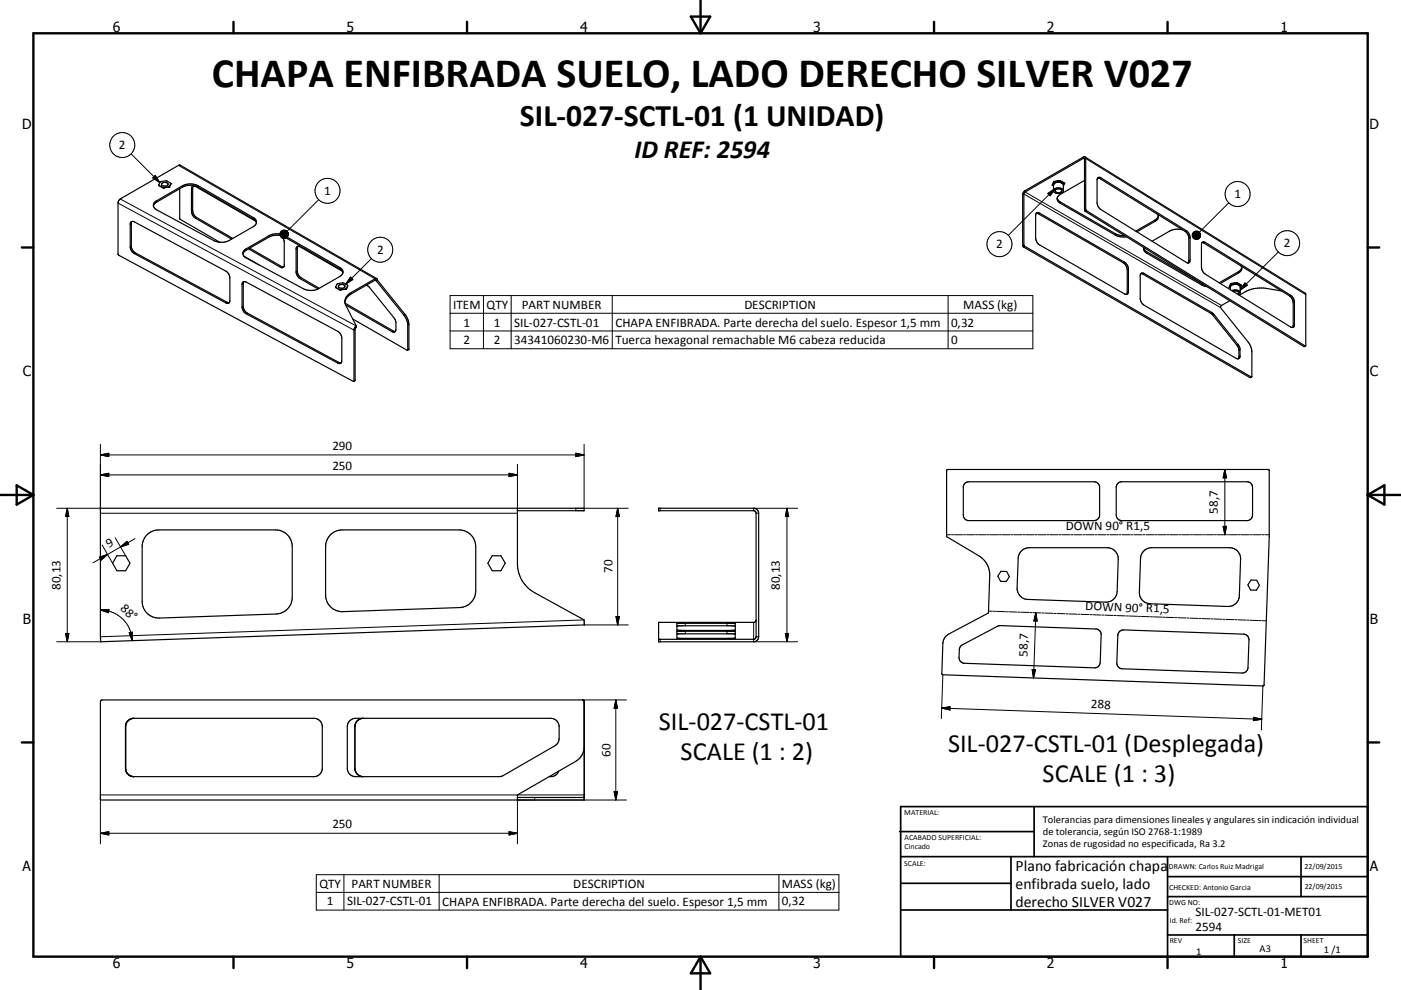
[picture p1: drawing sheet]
<svg xmlns="http://www.w3.org/2000/svg" width="420mm" height="297mm" viewBox="0 0 420 297" stroke-linecap="round" stroke-linejoin="round" font-family="sans-serif">
<g fill="none" stroke="#000" stroke-width=".36">
<path d="M47.6 55.5l.1 .2M47.6 55.5h.1M47.7 55.7h.1M47.7 55.7l1 .6M48.5 55a1.08 1.08 0 0 1 1.9 .4 1.12 1.12 0 0 1-2-.2zM48.7 56.3h.4M48.7 56.3h.1M48.7 56.3l.3 .1M48.9 56.3l.1 .1M49.1 56.3l-.1 .1M50.5 56.1l-1.4 .2M50.5 56.1h.1"/>
<path d="M50.8 55.9l-.3 .2M50.8 55.9v.1M50.8 56l-.3 .1M51.2 55.1l-.4 .8M51.2 55.1l-.1-.2a2.54 2.54 0 0 0-3.1-.3l-.4 .9M51.2 55.1l-.4 .9M53.9 56.6l.1 9.2 11.9 6.9M58 55.8l-.2 .6v6.8a2.53 2.53 0 0 0 1.2 2.1l10.8 6.2M315.7 55.5l.2 .2M315.7 55.5h.1M315.8 55.5h.1M315.9 57.1a1.74 1.74 0 0 1 2.9 .1"/>
<path d="M315.9 55.4v1.9a1.75 1.75 0 0 0 2.9-.1M315.9 55.4l-.1 .1M315.9 55.3v.1M316.1 54.6l-.4 .9M316.1 54.6h.1M316.1 54.6l-.2 .7M316.1 54.5l1.7-.2 1.1 .8M316.1 54.5l-.4 1M316.2 54.6l.7 .1M316.2 54.5l-.1 .1M316.2 54.6h-.1M316.2 54.5v.1"/>
<path d="M316.4 57a1.17 1.17 0 0 1 1.9 .3 1.12 1.12 0 0 1-2-.1zM316.9 54.7l1.5 .2M316.9 59.5l.8 1 17 9.8 1.2 .3 1.2 .1M316.9 54.7l-.6 .2-.4 .4M317 59.4v.8l.6 .6 16.8 9.7 1.5 .5h1.8M317.7 54.3h.1M317.7 54.3l.1 .1M317.7 54.3l-1.5 .2M317.7 54.3l-.8 .4M317.8 54.3v.1M317.8 54.3l1.1 .6M317.8 54.4l.6 .5"/>
<path d="M318.4 54.9l.5 .1M318.4 54.9l.4 .5v1.8M318.9 54.9v.2M318.9 55.1l-.1 .5M324.8 47.1l-17.9 10.5-.3 .6 .1 15.8 68 39.3 .5-.2M324.8 47.5l-17.7 10.3v16l68.1 39.3M324.8 47.1l.4-.1 .3 .6v15.2l.2 .4 65.7 40.6M324.8 47.5l.4 .2 .1 15.6 65.6 40.7 .5-.2M324.8 47.1v.4M325.2 54.1l-7.6 4.4-.6 .9M325.3 47.1l66.1 40.9v15.8M329.1 53.4l.4-.2 .6 .1 25.6 15.9a2.77 2.77 0 0 1 1.1 2.1v6.8a.69 .69 0 0 1-.3 .7 .69 .69 0 0 1-.8-.1l-25.6-15.8a2.63 2.63 0 0 1-1.2-2.1z"/>
<path d="M329.1 53.4l.6 .1 26 16.2 .7 1.5v7.3l-.2 .4M329.2 53.4l.3 .1M39.2 66.7l.5-.3 .6 .2 27.4 14.7a2.49 2.49 0 0 1 1.2 2.1v6.7a.74 .74 0 0 1-.3 .8 .74 .74 0 0 1-.9 0l-27.7-14.9-.5-.7-.5-1zM39.5 66.4l-.1 .7v6.8a2.49 2.49 0 0 0 1.2 2l27.5 14.8 .6 .1M46 61.8l.7-1 8-4.7a5.2 5.2 0 0 1 4.7 0l16.5 9.6 .8 .7M46.4 60.6l8.3-4.9a5.2 5.2 0 0 1 4.7 0l16.5 9.6a1.45 1.45 0 0 1 1 1.3 1.45 1.45 0 0 1-1 1.4l-7.2 4.1a5.3 5.3 0 0 1-4.6 .1l-17.1-9.2a1.42 1.42 0 0 1-.6-2.4zM72.8 76.2l.3-.6 .7-.5 6.9-4a5.1 5.1 0 0 1 4.6 0l16.6 9.6 .7 .7M73.2 76.9l4.5 2.6M73.3 75.1l7.4-4.4a5 5 0 0 1 4.6 0l16.6 9.5a1.44 1.44 0 0 1 .9 1.4 1.44 1.44 0 0 1-.9 1.4l-6.3 3.6a5.1 5.1 0 0 1-4.7 0l-17-9.2a1.4 1.4 0 0 1-.6-2.3zM74.9 74.5l9.5 5.5 .6 .1M76.7 66.4l-18.1-10.5a.74 .74 0 0 0-.8 0 .74 .74 0 0 0-.4 .7v6.8a2.51 2.51 0 0 0 1.2 2.1l10.8 6.2M76.7 66.4l.2 .4"/>
<path d="M84.1 70.7l.6 .5 .5 1.2v7.3a.7 .7 0 0 1-.4 .6 .7 .7 0 0 1-.7-.1l-9.6-5.5M89.3 73.9l-.2 .4v7.3l.3 .7 .9 1.1 5.4 3.1M89.4 73.9l.5 .1 12.7 7.4M89.4 73.9l-.6 .6 .1 7.8 .8 1.1 5.7 3.3M310.6 64l.5-.2 .6 .1 25.8 15 .7 1 .1 .8v6.8l-.1 .6-.5 .2M310.6 64l-.1 7.7a2.42 2.42 0 0 0 1.2 1.8l25.4 14.7 .6 .1M310.7 64l.6 .1 25.5 14.7a2.65 2.65 0 0 1 1.2 2.1v6.8l-.2 .6M342.9 74.4l.7 1 17.2 9.9M342.9 74.3a1.49 1.49 0 0 0 .9 1.7l16.5 9.5 1.6 .5M347 64.3a1.39 1.39 0 0 1-.7 2.1l-5.5 3.1M347.3 64.8l-.7 1-6.1 3.5M354.6 69l-2-.2-1.6 .3-5.6 3.3"/>
<path d="M360.4 72.8l.4-.3 .5 .2 25.8 16a2.64 2.64 0 0 1 1 1.9v6.8l-.2 .6-.4 .3M360.4 72.8l-.2 7.4 .3 1 .4 .7 26 16.2 .6 .2M360.4 72.7l.4 .1 25.8 16a2.71 2.71 0 0 1 1.1 2v6.8l-.2 .7M372 79.8a1.39 1.39 0 0 1-.7 2.1l-5.4 3.1M72.9 84.6h.9l27.5 14.8a2.51 2.51 0 0 1 1.2 2v6.8a.75 .75 0 0 1-.4 .8 .75 .75 0 0 1-.8-.1l-27.5-14.8a2.47 2.47 0 0 1-1.2-2v-6.8zM73.1 84.5l-.2 .4v7.3a2.58 2.58 0 0 0 1.2 1.7l27.5 14.8 .7 .1M100.6 86.1l.1 .2M100.6 86.1h.1M100.7 86.1v.2M100.7 86.3l1.1 .6M101.6 85.7a1.11 1.11 0 0 1 1.8 .3 1.11 1.11 0 0 1-1.9-.2zM101.8 86.9h.2"/>
<path d="M101.8 86.9l.3 .1M101.9 86.9l.3 .1M102 86.9h.2M102.2 86.9v.1M102.6 81.4l.2 .4M103.5 91l14.4 8.3 .6 .1M103.6 86.7l-1.4 .2M103.6 86.7h.1M103.9 86.6l-.3 .1M103.9 86.6h.1M104.3 85.8l-.4 .8M104.3 85.8l-.2-.3a2.51 2.51 0 0 0-2.9-.3l-.6 .9"/>
<path d="M104.3 85.8h.1M105.7 95.7l16.5 9.4M106.8 97.8l-.7 1v15.6M106.8 97.8l-.3 1v15.3l-.4 .3M109.9 85.6l.9 .7 7.5 9.3 .4 1v2.2a.72 .72 0 0 1-.3 .8 .72 .72 0 0 1-.9-.1l-13.9-8M112.8 84.3l9 11.3 .4 1.6v7.9M112.8 84.3l-.3-.2-7.2 4a3.5 3.5 0 0 0-1.9 2.6M113 83.6l-59-34h-.5l-17.5 10.1-.6 .9v15.7l.2 .3 70.5 37.8M113.2 84.1l8.2 10.2a5.1 5.1 0 0 1 1.2 3v7.5l-.4 .3M113.2 84.1l-.4 .2M113.2 84.1l-.2-.5h-.4l-7.3 4.1a2.92 2.92 0 0 0-1.6 3.8l3.1 6.3M342 82.1l.7 .1 20.5 11.9 7.8 9.7 .4 1.3v1.9l-.2 .6"/>
<path d="M342.1 82h.9l20.5 11.9 7.9 9.7 .4 1v2.4a.72 .72 0 0 1-1.2 .5l-28-16.2-.6-1-.2-.8v-6.8zM368.7 90.2l-2.5 1.4-.3 .7 8.2 10.2a5.4 5.4 0 0 1 1.2 3l-.1 7.6M368.7 86.1l.1 .1M368.7 86.1h.1M368.8 86.2l.1 .1M368.9 86l-.1 .1M368.9 86v.9M368.9 85.9v.1M369.1 85.2l-.4 .9M369.1 85.2h.1M369.1 85.2l-.2 .7M369.2 85.1l-.1 .1"/>
<path d="M369.2 85.1v.1M369.2 85.2l.8 .1M369.4 87.2a1.76 1.76 0 0 1 2.4 .7M369.7 87.4a1.03 1.03 0 0 1 1.6 .6l-.2 .3M370 85.3l1.4 .3M370 85.3l-1.1 .6M370.7 84.9l.2 .1M370.7 84.9h.1M370.7 84.9l-.7 .4M370.9 84.9v.1M370.9 85l.5 .6M371.4 85.6l.6 .1"/>
<path d="M371.4 85.6l.4 .4v1.8M371.8 87.9l-.4 .6M372 85.7l-1.2-.8-1.7 .2-.3 1.1M372 85.7h.1M372 85.7l-.2 .5M372.3 80.3l-.7 1-6.1 3.5M384.2 87.3l-4.3-.7a10 10 0 0 0-6.6 .9l-1.7 1.1M155.1 152.5v16.6a9.9 9.9 0 0 0 5.2 8.7l14.8 8.2 .1 1.5-145 5-.1-40h145v.7h-20M283.9 140.9h96.4l.2 .3v19.8l-1.5 44.5-.4 .3-95.9-3.4-.3-.2 .3-9.2a3.3 3.3 0 0 1 1.7-2.8l11.9-6.3 .4-11.2a6.7 6.7 0 0 0-3.2-5.9l-9.7-5.8zM289.2 145.1l.4-.4 .8-.2h37.6a1.67 1.67 0 0 1 1.7 1.7v8.3a1.72 1.72 0 0 1-1.7 1.7h-37.6a1.64 1.64 0 0 1-1.6-1.7v-8.3zM335.3 144.9l1-.4h37.6a1.63 1.63 0 0 1 1.6 1.7v8.3a1.67 1.67 0 0 1-1.6 1.7h-37.6a1.67 1.67 0 0 1-1.6-1.7v-8.3l.2-.9zM35.1 166.7h2.6l1.3 2.3-1.3 2.2h-2.6l-1.3-2.2z"/>
<path d="M44.3 160.3l1.8-1.1 1.5-.2h35a5 5 0 0 1 5 5v15.2a5 5 0 0 1-4.8 5l-35 1.2a5 5 0 0 1-5.2-5v-16.4a5.1 5.1 0 0 1 1.7-3.7zM99.3 160.3l1.8-1.1 1.5-.2h35a5 5 0 0 1 5 5v13.3a5 5 0 0 1-4.8 5l-35 1.2a5 5 0 0 1-5.2-5v-14.5a5.1 5.1 0 0 1 1.7-3.7zM147.6 166.7h2.6l1.3 2.3-1.3 2.2h-2.6l-1.3-2.2zM300.1 171.4l1.7 .1 .8 1.5-.9 1.5-1.7-.1-.8-1.5zM306 165.6l.9-.8 1.7-.5h23.3a3.3 3.3 0 0 1 3.4 3.5l-.4 9.7a3.3 3.3 0 0 1-3.4 3.2l-23.3-.9a3.3 3.3 0 0 1-3.3-3.4l.4-9.3zM343 165.3l1-.7 1.3-.3h23.3a3.3 3.3 0 0 1 3.3 3.5l-.3 10.9a3.3 3.3 0 0 1-3.5 3.2l-23.3-.8a3.3 3.3 0 0 1-3.2-3.4l.3-10.2 .3-1.2zM375 174l1.8 .1 .8 1.5-.9 1.5-1.8-.1-.8-1.5zM202.9 187.1v1.9M202.9 189.5v1.9M202.9 191.4h.1M202.9 189l.1 .1M202.9 187.1h.1"/>
<path d="M202.9 190.2h.1M203 191.4h17.4M203 189.5h17.4M203 189.1h17.4M203 187.1h17.4M203 187.8h17.4M203 189.5h-.1M203 187.8h-.1M220.3 190.2h-17.3M220.3 187.1h.1M220.4 191.4h.1M220.4 189.5h.1"/>
<path d="M220.4 187.8h.1M220.4 187.1v1.9M220.4 189.5v1.9M220.4 189v.1M226.7 191v-37l-.2-.6-.5-.2h-28.5v-.7h28.5a1.51 1.51 0 0 1 1.5 1.5v37M226.7 186l-.2 .5-.5 .2h-28.5v5.8h28.5a1.51 1.51 0 0 0 1.5-1.5M226.7 191l-.2 .6-.5 .2h-28.5M226.7 191h.8M288 193.8l11.6-6.1 28.9 1a1.64 1.64 0 0 1 1.6 1.7l-.2 8.3a1.7 1.7 0 0 1-1.8 1.7l-39-1.4a1.7 1.7 0 0 1-1.6-1.7l.1-2.4zM335.6 189.5l.7-.4 .6-.1 35.9 1.3a1.65 1.65 0 0 1 1.7 1.7l-.3 8.3a1.7 1.7 0 0 1-1.8 1.6l-35.9-1.3a1.69 1.69 0 0 1-1.7-1.7l.3-8.3zM37.6 218v12.5l.3 1M37.7 218v12.5"/>
<path d="M37.7 217.3l-.1 .7M37.8 217.3l-.2 .7M37.8 217l-.1 .3M37.9 217l-.2 .3M38.3 216.4l-.5 .6M38.5 216.1l-.7 .9M39.1 215.7l-.3 .2M39.1 215.7l-.6 .4M39.4 215.6l-.3 .1M39.8 215.5l-.4 .1M40.1 215.5h54a2.5 2.5 0 0 1 2.5 2.5v12.5a2.51 2.51 0 0 1-2.5 2.5h-54.3M40.2 215.5h-.4"/>
<path d="M104.7 216.4l.9-.7 1-.2h58.5a2.5 2.5 0 0 1 2.5 2.5v3.9l-.4 1.1-.5 .5-16.4 9.4-43.7 .1a2.5 2.5 0 0 1-2.5-2.5v-12.5zM106.4 217.6v12.9l.2 1M106.4 217.6v12.9M106.5 217.3l-.1 .3M106.8 216.6l-.3 .7M107.2 216.1l-.2 .3M107.3 216.1l-.5 .5M107.9 215.7l-.7 .4M108.2 215.6l-.3 .1M108.6 215.5l-.7 .2M108.9 215.5h-.4M174.6 210l.3 .1"/>
<path d="M174.7 210h-144.2l-.4 .5v29.5h145M174.7 210h.1M174.9 210.1l.1 .1M175 210.1l.1 .1M175 210.2l.1 .3M175 210.2l.2 .3M175.1 210.5v13.6a5 5 0 0 1-2.5 4.3l-17.5 10.1v1.5M175.1 210.5v29.5M37.6 230.9l.2 .6M37.8 231.5l.2 .4M37.8 231.5l.3 .4M38 231.9l.5 .5z"/>
<path d="M38.5 232.4l.6 .4M38.8 232.6l.3 .2M39.1 232.8l.3 .1M39.4 232.9l.8 .1M106.6 231.5l.4 .6M107 232.1l1.2 .8M108.2 232.9l.4 .1M108.5 233h.4M155.1 239.3h20M167.5 231.4a2.6 2.6 0 0 1-2.8 1.6M175.1 239.2v.8M175.1 239.2h.1"/>
</g>
<g fill="none" stroke="#000" stroke-width=".3">
<path d="M36 59.7l70.8 38.1M39.3 46.2l8.6 8.6M46.5 52.7l1.4 2.1-2.1-1.4zM53.5 49.6l59 34M54.7 55.7v.4M57.8 56.4l-.4 .2M59.4 55.7v.4M95.6 59.9l-9.5 9.5M306.6 58.4l.4-.2 58.9 34.1M307.3 57.2v.4l58.9 34M314.2 58l2.1-1.4-1.4 2.1zM315.9 55.8l-.5-.3 .5-1.1 1.9-.3 1.5 .8-.5 1"/>
<path d="M316.3 56.6l-14 14M324.8 47.5l.4 .2 .3-.1 66 40.8M330.1 53.3l-.4 .2M35.4 60.9l70.7 38.1 .4-.2M39.4 67.1l-.4 .2M39.4 73.9l-.4 .2M40.6 75.9l-.3 .2M47 60.2v.4M57.8 63.2l-.4 .2M59 65.3l-.4 .2M73.8 74.7v.4M75.9 65.3v.4"/>
<path d="M80.7 70.7v.4M84.4 80l-.3 .2M85.3 70.7v.4M89.1 74.5l-.3 .2M111.4 77.6l-7.7 7.6M307 73.5l-.4 .2M307.2 73.9l-.4 .2M311.7 63.9l-.4 .2M317.9 60.6v.4M325.5 62.8l-.3 .2M325.7 63.2l-.3 .2M334.4 70.1v.4"/>
<path d="M337.1 78.6l-.3 .2M343.8 75.6v.4M346.3 66v.4M355.7 69.2l-.4 .2M356.8 71.3l-.4 .2M356.8 78.1l-.4 .2M361.3 72.7l-.3 .2M368.4 60.8l-8.8 8.9M383.2 75.6l-11.4 11.4M68.1 90.7l-.4 .2M72.9 91.9l-.3 .2M72.9 85.1l-.3 .2"/>
<path d="M74.1 93.9l-.3 .2M89.1 81.3l-.3 .2M90.3 83.4l-.4 .2M101.9 80.2v.5M105.1 83.1l.7 .8-2.1 1.3zM105.3 87.7v.4M112.5 84.1l.3 .2M117.9 99.3l-.4 .2M121.4 94.3l-.3 .2M122.6 97.3l-.4 .2M134.9 88.7h174.8v15.9h-174.8zM134.9 94h174.8"/>
<path d="M134.9 99.3h174.8M144.9 88.7v15.9M153.3 88.7v15.9M183.6 88.7v15.9M284.3 88.7v15.9M338.3 87.5l-.3 .2M338.3 80.7l-.3 .2M343 82l-.3 .2M360.3 85.1v.4M363.3 93.8l-.3 .2M363.9 94.3l-.4 .2M368.9 86.4l-.5-.2 .5-1.2 2-.3 1.4 .9-.5 .9"/>
<path d="M371.3 81.5v.4M373.3 84.9l.7 .7-2.2 1.4zM386.9 88.6l-.3 .2M388.1 90.6l-.4 .2M388.1 97.4l-.4 .2M101.6 108.7l-.3 .2M106.5 114.1l-.4 .2M122.6 104.7l-.4 .2M371.2 103.4l-.4 .2M371.8 104.9l-.4 .2M371.8 106.8l-.4 .2M375.1 113.1l-.4 .2"/>
<path d="M391.3 103.8l-.4 .2M30.1 136.5l2.5-.5v1zM30.1 133.3v19.2h-13.1M30.1 136.5h145M155.1 139.3v13.2M172.6 136l2.5 .5-2.5 .5zM175.1 133.3v19.2h13.3M20.2 152.5v40M20.2 152.5l.4 2.5h-.9zM30.1 154h125M30.1 142.5l2.5-.5v1zM30.1 142.5h125"/>
<path d="M152.6 142l2.5 .5-2.5 .5zM172.6 152.5v.7M185.2 152.5l.5 2.5h-1zM185.2 152.5v35M197.9 152.5v.7M226.7 154h.8M235.9 152.5l.5 2.5h-.9zM235.9 152.5v40M239.1 152.5h-13.1v.7M366.7 157.9h1l-.5 2.5zM367.2 140.8v19.6M367.2 140.8l.5 2.6h-1z"/>
<path d="M29.8 167.2l2.4-.9-1.9 1.7zM30.7 163.6l3.1 5.4M32.2 166.3l-4.3 2.5M34.5 161.3l3.2 5.4M36.1 164.1l2-1.7 .5 .9zM40.5 161.6l-8.3 4.7M283.8 160.4h1.2M285.3 160.4h.6M286.2 160.4h2.4M288.9 160.4h.6M289.8 160.4h2.4M292.5 160.4h.5"/>
<path d="M293.3 160.4h2.4M296 160.4h.6M296.9 160.4h2.4M299.6 160.4h.6M300.5 160.4h2.4M303.2 160.4h.6M304.1 160.4h2.4M306.8 160.4h.6M307.7 160.4h2.4M310.4 160.4h.6M311.3 160.4h2.3M313.9 160.4h.7"/>
<path d="M314.8 160.4h2.4M317.5 160.4h.6M318.4 160.4h2.4M321.1 160.4h.6M322 160.4h2.4M324.7 160.4h.6M325.6 160.4h2.4M328.3 160.4h.6M329.2 160.4h2.4M331.9 160.4h.6M332.8 160.4h2.4M335.4 160.4h.6"/>
<path d="M336.4 160.4h2.3M339 160.4h.6M339.9 160.4h2.4M342.6 160.4h.6M343.5 160.4h2.4M346.2 160.4h.6M347.1 160.4h2.4M349.8 160.4h.6M350.7 160.4h2.4M353.4 160.4h.6M354.3 160.4h2.3M357 160.4h.5"/>
<path d="M357.8 160.4h2.4M360.5 160.4h.6M361.4 160.4h2.4M364.1 160.4h.6M365 160.4h2.4M367.7 160.4h.6M368.6 160.4h2.4M371.3 160.4h.6M372.2 160.4h2.4M374.9 160.4h.6M375.8 160.4h2.3M378.4 160.4h.6"/>
<path d="M379.3 160.4h1.2M17 192.5h13.2M19.7 190.1h.9l-.4 2.4zM30.1 183a9.8 9.8 0 0 1 5.8 1.9 9.4 9.4 0 0 1 3.3 4.8l.5 2.5M30.1 183l2.6-.2-.2 1zM38.7 189.8l1-.1v2.5zM175.1 186l-145 5M175.2 187.5h13.2M184.7 185h1l-.5 2.5zM197.9 191.8v.7M205.5 187v.7M205.5 189.4v.8"/>
<path d="M218 187v.7M218 189.4v.8M226 186.7v5.8h13.1M235.5 190.1h.9l-.5 2.4zM296.4 183.3l1.2 .1M297.9 183.4h.6M298.8 183.4l2.4 .1M301.5 183.5h.6M302.4 183.5l2.4 .1M305.1 183.6l.6 .1M306 183.7l2.4 .1M308.7 183.8h.6"/>
<path d="M309.6 183.8l2.4 .1M310.5 183.8l-.6 19.6M310.5 183.8l.4 2.5h-.9zM312.3 183.9h.7M313.3 183.9l2.4 .1M316 184l.6 .1M316.9 184.1h2.4M319.6 184.2h.6M320.5 184.2l2.4 .1M323.2 184.3h.6M324.1 184.3l2.4 .1M326.8 184.4h.6"/>
<path d="M327.7 184.4l2.5 .1M330.5 184.5h.6M331.4 184.6h2.4M334.1 184.7h.6M335 184.7l2.4 .1M337.7 184.8h.6M338.6 184.8l2.4 .1M341.3 184.9h.6M342.2 184.9l2.4 .1M344.9 185h.7M345.9 185.1l2.4 .1M348.6 185.2h.6"/>
<path d="M349.5 185.2l2.4 .1M352.2 185.3h.6M353.1 185.3l2.4 .1M355.8 185.4h.6M356.7 185.5h2.4M359.4 185.5l.6 .1M360.3 185.6l2.5 .1M363.1 185.7h.6M364 185.7l2.4 .1M366.7 185.8h.6M367.6 185.8l2.4 .1M370.3 185.9h.6"/>
<path d="M371.2 186h2.4M373.9 186l.6 .1M374.8 186.1l2.4 .1M377.5 186.2h.6M378.4 186.2h1.2M37.6 218h.1M106.4 218h.1M174.6 210h13.2M175.1 210.5h.1M184.6 210v30M184.6 210l.5 2.5h-1zM282.3 212.4l96 3.4"/>
<path d="M282.3 212.4l2.5-.4v1zM282.7 202.4l-.5 13.2M309.5 200.9h.9l-.5 2.5zM375.8 215.2l2.5 .6-2.5 .4zM378.6 205.8l-.4 13.2M30.1 238.5h145.1M37.6 230.5h.1M106.4 230.5h.1M160.3 239.3v.7M184.1 237.5h1l-.5 2.5zM30.1 250h125M30.1 250l2.5-.5v1z"/>
<path d="M30.1 240v13.2M152.6 249.5l2.5 .5-2.5 .5zM187.8 240h-32.7v13.2M94.8 262.4h156.7v10.6h-156.7zM94.8 267.7h156.7M103.1 262.4v10.6M131.7 262.4v10.6M233.5 262.4v10.6"/>
<circle cx="36.7" cy="43.5" r="3.8"/>
<circle cx="98.2" cy="57.3" r="3.7"/>
<circle cx="371" cy="58.2" r="3.7"/>
<circle cx="114" cy="74.9" r="3.8"/>
<circle cx="299.6" cy="73.3" r="3.7"/>
<circle cx="385.9" cy="72.9" r="3.7"/>
</g>
<g fill="#000">
<circle cx="49.1" cy="56.3" r=".18"/>
<circle cx="50.6" cy="56.1" r=".18"/>
<circle cx="51.2" cy="55.1" r=".18"/>
<circle cx="101.8" cy="86.9" r=".18"/>
<circle cx="103.7" cy="86.7" r=".18"/>
</g>
<g fill="none" stroke="#000" stroke-width=".71">
<path d="M10 10h400v277h-400zM70 6.6v3.4M140 6.6v3.4M207.1 5h5.8l-2.9 5zM210 0v10M280 6.6v3.4M350 6.6v3.4M6.6 74.2h3.4M410 74.2h3.5M0 148.5h10M5 145.6l5 2.9-5 2.9zM410 148.5h10.1"/>
<path d="M410 148.5l5.1-2.9v5.8zM6.6 222.7h3.4M410 222.7h3.5M70 287v3.4M140 287v3.4M210 287v10M210 287l2.9 5h-5.8zM280 287v3.4M350 287v3.4"/>
</g>
<g fill="none" stroke="#000" stroke-width=".51">
<path d="M269.7 249.5h40.3M270 242h140v45h-140zM270 257h140M303.1 257v16M310 242v15M350 257v30M390.1 257v12M270 265h33.1M270 273h80M350 269h60M350 263h60M350 280.5h60"/>
<path d="M370 280.5v6.5M390.1 280.5v6.5"/>
</g>
<g fill="#000" stroke="#000" stroke-width=".3">
<path d="M46.5 52.7l1.4 2.1-2.1-1.4zM314.2 58l2.1-1.4-1.4 2.1zM86.3 69.8l.1 .5zM86.2 69.5l.2 .8zM86 69.3l.4 1zM85.8 69.2l.6 1.1zM85.5 69.1l.9 1.2zM85.2 69l.3 .1 .9 1.2zM85 69h.2l1.2 1.3zM84.7 69.1l.3-.1 1.4 1.3zM84.5 69.2l.2-.1 1.7 1.2zM84.3 69.4l.2-.2 1.9 1.1z"/>
<path d="M84.3 69.4l2.1 .9-2.3-.7zM84.1 69.6l2.3 .7-2.4-.4zM84 69.9l2.4 .4-2.5-.2zM83.9 70.1l2.5 .2-2.5 .1zM83.9 70.4l2.5-.1-2.4 .4zM84 70.7l2.4-.4-2.3 .6zM84.1 70.9l2.3-.6-2.1 .9zM84.3 71.2l2.1-.9-1.9 1zM84.5 71.3l1.9-1-1.7 1.2zM84.7 71.5l1.7-1.2-1.4 1.2zM85 71.5l1.4-1.2-1.2 1.2zM86.4 70.3l-1.2 1.2z"/>
<path d="M86.4 70.3l-.9 1.2zM86.4 70.3l-.6 1.1zM86.4 70.3l-.4 .9zM86.4 70.3l-.2 .7zM86.4 70.3l-.1 .5zM86.4 70.3v.2zM359.8 70.1l.1 .5zM359.7 69.8l.2 .8zM359.5 69.6l.4 1zM359.3 69.5l.6 1.1zM359 69.4l.9 1.2zM358.7 69.3l.3 .1 .9 1.2z"/>
<path d="M358.5 69.3h.2l1.2 1.3zM358.2 69.4l.3-.1 1.4 1.3zM358 69.5l.2-.1 1.7 1.2zM357.8 69.7l.2-.2 1.9 1.1zM357.8 69.7l2.1 .9-2.3-.7zM357.6 69.9l2.3 .7-2.4-.4zM357.5 70.2l2.4 .4-2.5-.2zM357.4 70.4l2.5 .2-2.5 .1zM357.4 70.7l2.5-.1-2.4 .4zM357.5 71l2.4-.4-2.3 .6zM357.6 71.2l2.3-.6-2.1 .8zM357.8 71.4l2.1-.8-1.9 1z"/>
<path d="M358 71.6l1.9-1-1.7 1.1zM358.2 71.7l1.7-1.1-1.4 1.2zM358.5 71.8l1.4-1.2-1.2 1.2zM359.9 70.6l-.9 1.2h-.3zM359.9 70.6l-.9 1.2zM359.9 70.6l-.6 1.1zM359.9 70.6l-.4 .9zM359.9 70.6l-.2 .7zM359.9 70.6l-.1 .5zM359.9 70.6v.2zM105.1 83.1l.7 .8-2.1 1.3zM373.3 84.9l.7 .7-2.2 1.4z"/>
<path d="M30.1 136.5l2.5-.5v1zM172.6 136l2.5 .5-2.5 .5zM20.2 152.5l.4 2.5h-.9zM30.1 142.5l2.5-.5v1zM152.6 142l2.5 .5-2.5 .5zM185.2 152.5l.5 2.5h-1zM235.9 152.5l.5 2.5h-.9zM366.7 157.9h1l-.5 2.5zM367.2 140.8l.5 2.6h-1zM29.8 167.2l2.4-.9-1.9 1.7zM36.1 164.1l2-1.7 .5 .9zM19.7 190.1h.9l-.4 2.4z"/>
<path d="M30.1 183l2.6-.2-.2 1zM38.7 189.8l1-.1v2.5zM184.7 185h1l-.5 2.5zM235.5 190.1h.9l-.5 2.4zM310.5 183.8l.4 2.5h-.9zM184.6 210l.5 2.5h-1zM282.3 212.4l2.5-.4v1zM309.5 200.9h.9l-.5 2.5zM375.8 215.2l2.5 .6-2.5 .4zM184.1 237.5h1l-.5 2.5zM30.1 250l2.5-.5v1zM152.6 249.5l2.5 .5-2.5 .5z"/>
</g>
<text font-size="12.6" x="63.5" y="26.1">CHAPA ENFIBRADA SUELO, LADO DERECHO SILVER V027</text>
<text font-size="9.4" x="155.9" y="37.8">SIL-027-SCTL-01 (1 UNIDAD)</text>
<g font-size="7.9">
<text x="190.2" y="47.4">ID REF: 2594</text>
<text x="197.5" y="219">SIL-027-CSTL-01</text>
<text x="284.2" y="225.7">SIL-027-CSTL-01 (Desplegada)</text>
<text x="204" y="228">SCALE (1 : 2)</text>
<text x="312.6" y="234.7">SCALE (1 : 3)</text>
</g>
<g font-size="4.7">
<text x="304.5" y="261.2">Plano fabricación chapa</text>
<text x="304.5" y="266.6">enfibrada suelo, lado</text>
<text x="304.5" y="272">derecho SILVER V027</text>
</g>
<g font-size="4.2">
<text x="33.9" y="9.6">6</text>
<text x="103.9" y="9.6">5</text>
<text x="173.9" y="9.6">4</text>
<text x="243.8" y="9.6">3</text>
<text x="313.9" y="9.6">2</text>
<text x="383.9" y="9.6">1</text>
<text x="6.7" y="38.7">D</text>
<text x="410.5" y="38.7">D</text>
<text x="6.9" y="112.9">C</text>
<text x="410.7" y="112.9">C</text>
<text x="6.9" y="187.1">B</text>
<text x="410.7" y="187.1">B</text>
<text x="6.8" y="261.4">A</text>
<text x="410.7" y="261.4">A</text>
<text x="33.9" y="290.4">6</text>
<text x="103.9" y="290.4">5</text>
<text x="173.9" y="290.4">4</text>
<text x="243.8" y="290.4">3</text>
<text x="313.9" y="290.4">2</text>
<text x="383.9" y="290.4">1</text>
</g>
<g font-size="3.9">
<text x="35.6" y="44.8">2</text>
<text x="97.2" y="58.5">1</text>
<text x="370.1" y="59.4">1</text>
<text x="113" y="76.2">2</text>
<text x="298.6" y="74.5">2</text>
<text x="384.9" y="74.3">2</text>
<text x="135.9" y="92.6">ITEM</text>
<text x="145.9" y="92.6">QTY</text>
<text x="156.5" y="92.6">PART NUMBER</text>
<text x="223.2" y="92.6">DESCRIPTION</text>
<text x="288.8" y="92.7">MASS (kg)</text>
<text x="138.9" y="98">1</text>
<text x="148.1" y="98">1</text>
<text x="154.2" y="98">SIL-027-CSTL-01</text>
<text x="184.5" y="98">CHAPA ENFIBRADA. Parte derecha del suelo. Espesor 1,5 mm</text>
<text x="285.2" y="98">0,32</text>
<text x="138.9" y="103.2">2</text>
<text x="148.1" y="103.2">2</text>
<text x="154.2" y="103.2">34341060230-M6</text>
<text x="184.5" y="103.3">Tuerca hexagonal remachable M6 cabeza reducida</text>
<text x="285.2" y="103.2">0</text>
<text x="99.7" y="135">290</text>
<text x="99.7" y="141">250</text>
<text x="365.1" y="154.1" transform="rotate(-90 365.1 154.1)">58,7</text>
<text x="319.5" y="159.1">DOWN 90° R1,5</text>
<text x="32.6" y="164.3" transform="rotate(-30 32.6 164.3)">9</text>
<text x="183.6" y="172" transform="rotate(-90 183.6 172)">70</text>
<text x="18.1" y="177" transform="rotate(-90 18.1 177)">80,13</text>
<text x="233.8" y="177" transform="rotate(-90 233.8 177)">80,13</text>
<text x="35.9" y="182.7" transform="rotate(44 35.9 182.7)">88°</text>
<text x="325.4" y="183" transform="rotate(2 325.4 183)">DOWN 90° R1,5</text>
<text x="308" y="197" transform="rotate(-88 308 197)">58,7</text>
<text x="327.1" y="212.4" transform="rotate(2 327.1 212.4)">288</text>
<text x="183" y="227" transform="rotate(-90 183 227)">60</text>
<text x="99.7" y="248.4">250</text>
<text x="95.8" y="266.3">QTY</text>
<text x="105.4" y="266.3">PART NUMBER</text>
<text x="171.9" y="266.3">DESCRIPTION</text>
<text x="234.4" y="266.4">MASS (kg)</text>
<text x="98" y="271.6">1</text>
<text x="104.1" y="271.6">SIL-027-CSTL-01</text>
<text x="132.6" y="271.7">CHAPA ENFIBRADA. Parte derecha del suelo. Espesor 1,5 mm</text>
<text x="234.4" y="271.6">0,32</text>
<text x="358.4" y="274.9">SIL-027-SCTL-01-MET01</text>
<text x="358.4" y="279.4">2594</text>
</g>
<g font-size="3.1">
<text x="312.7" y="246.8">Tolerancias para dimensiones lineales y angulares sin indicación individual</text>
<text x="312.7" y="250.4">de tolerancia, según ISO 2768-1:1989</text>
<text x="312.7" y="254">Zonas de rugosidad no especificada, Ra 3.2</text>
<text x="358.6" y="286.5">1</text>
<text x="377.6" y="285.6">A3</text>
<text x="396.9" y="285.9">1 /1</text>
</g>
<g font-size="2.4">
<text x="271.1" y="244.4">MATERIAL:</text>
<text x="271.2" y="252">ACABADO SUPERFICIAL:</text>
<text x="271.2" y="254.7">Cincado</text>
<text x="271.1" y="259.7">SCALE:</text>
<text x="350.4" y="260.8">DRAWN: Carlos Ruiz Madrigal</text>
<text x="391.1" y="260.6">22/09/2015</text>
<text x="350.5" y="267">CHECKED: Antonio Garcia</text>
<text x="391.2" y="266.7">22/09/2015</text>
<text x="350.5" y="271.4">DWG NO:</text>
<text x="350.7" y="276.9">Id. Ref:</text>
<text x="350.7" y="282.8">REV</text>
<text x="371.1" y="282.9">SIZE</text>
<text x="390.8" y="283">SHEET</text>
</g>
</svg>
